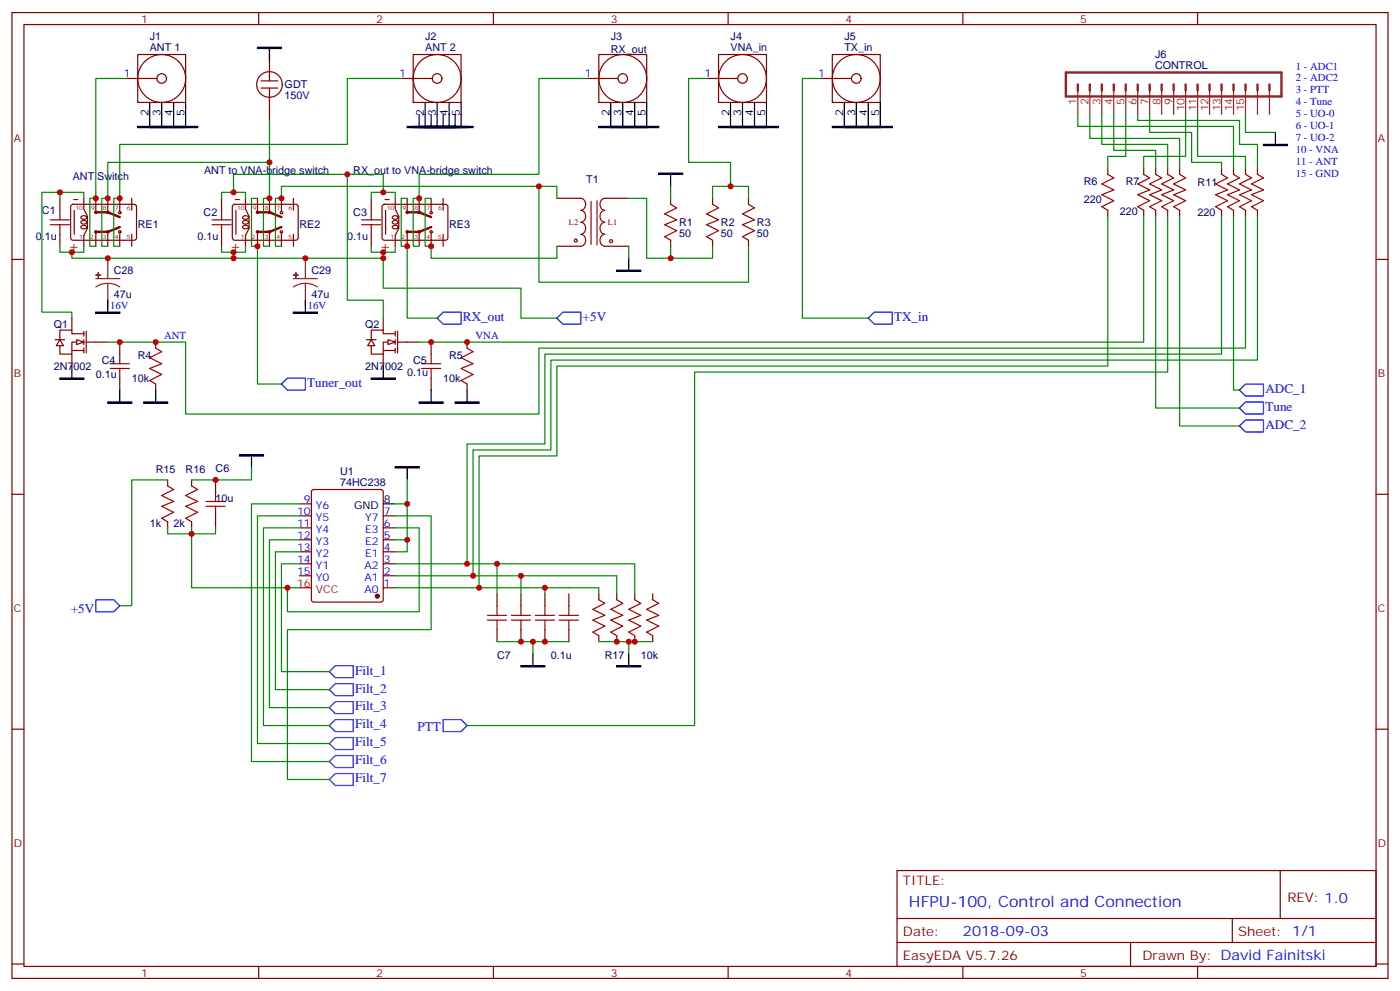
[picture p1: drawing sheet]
<svg xmlns="http://www.w3.org/2000/svg" width="412mm" height="292mm" viewBox="0 0 412 292" stroke-linecap="round" stroke-linejoin="round" font-family="sans-serif">
<g fill="none" stroke="#870000" stroke-width=".35">
<path d="M3.5 3.7h405.4v284.3h-405.4zM7.1 7.2h398.2v277.3h-398.2zM40.6 16.1h14.1v14.1h-14.1zM76.2 3.7v3.5M79.4 14.3v9.5M121.7 16.1h14.1v14.1h-14.1zM145.3 3.7v3.5M176.4 16.1h14.1v14.1h-14.1zM211.7 16.1h14.1v14.1h-14.1zM214.5 3.7v3.5M245.2 16.1h14.1v14.1h-14.1zM283.6 3.7v3.5"/>
<path d="M352.8 3.7v3.5M37 23.1h9.2M76.9 23.8h4.9M76.9 25.9h4.9M79.4 25.9v9.6M118.2 23.1h9.2M172.9 23.1h9.1M208.1 23.1h9.2M241.7 23.1h9.1M17.6 58.4v3.5M24.7 58.4v3.2l1.1 2.1v3.5l-1.1 2.1v3.2M28.2 58.4v3.9"/>
<path d="M31.7 58.4v4.2M35.3 58.4v3.9M38.8 58.4v3.5M65.3 58.4v3.5M72.3 58.4v3.2l1.1 2.1v3.5l-1.1 2.1v3.2M75.8 58.4v3.9M79.4 58.4v4.2M82.9 58.4v3.9M86.4 58.4v3.5M109.4 58.4v3.5M116.4 58.4v3.2l1.1 2.1v3.5l-1.1 2.1v3.2M119.9 58.4v3.9"/>
<path d="M123.5 58.4v4.2M127 58.4v3.9M130.5 58.4v3.5M164 58.4h7.1M178.2 58.4h7M197.6 58.4v1.7M209.9 58.4v1.7M220.5 58.4v1.7M3.5 76.4h3.6M17.6 69v3.5M21 60.4l.5-.3 18.3 .1 .4 .7v9.4l-.7 .4h-18.3l-.4-.7v-9.1zM21.9 61.9v7.1"/>
<path d="M23.9 65.2a.89 .89 0 0 1 .9-.3 .89 .89 0 0 1 .7 .7 .89 .89 0 0 1-.9 .4 .89 .89 0 0 1-.7-.8zM23.9 66.6a.89 .89 0 0 1 .9-.3 .89 .89 0 0 1 .7 .8 .89 .89 0 0 1-.9 .3 .89 .89 0 0 1-.7-.8zM23.9 63.8a.89 .89 0 0 1 .9-.3 .89 .89 0 0 1 .7 .7 .89 .89 0 0 1-.9 .4 .89 .89 0 0 1-.7-.8zM28.2 68.6v3.9M31.7 68.6v3.9M35.3 68.6v3.9M38.8 69v3.5M65.3 69v3.5M68.7 60.4l.4-.3 18.3 .1 .4 .7v9.4l-.7 .4h-18.2l-.5-.7v-9.1zM69.5 61.9v7.1M71.5 65.2a.89 .89 0 0 1 1-.3 .89 .89 0 0 1 .6 .7 .89 .89 0 0 1-.9 .4 .89 .89 0 0 1-.7-.8zM71.5 66.6a.89 .89 0 0 1 1-.3 .89 .89 0 0 1 .6 .8 .89 .89 0 0 1-.9 .3 .89 .89 0 0 1-.7-.8z"/>
<path d="M71.5 63.8a.89 .89 0 0 1 1-.3 .89 .89 0 0 1 .6 .7 .89 .89 0 0 1-.9 .4 .89 .89 0 0 1-.7-.8zM75.8 68.6v3.9M79.4 68.6v3.9M82.9 68.6v3.9M86.4 69v3.5M109.4 69v3.5M112.8 60.4l.4-.3 18.3 .1 .4 .7v9.4l-.7 .4h-18.2l-.5-.7v-9.1zM113.6 61.9v7.1M115.6 65.2a.89 .89 0 0 1 1-.3 .89 .89 0 0 1 .6 .7 .89 .89 0 0 1-.9 .4 .89 .89 0 0 1-.7-.8zM115.6 66.6a.89 .89 0 0 1 1-.3 .89 .89 0 0 1 .6 .8 .89 .89 0 0 1-.9 .3 .89 .89 0 0 1-.7-.8zM115.6 63.8a.89 .89 0 0 1 1-.3 .89 .89 0 0 1 .6 .7 .89 .89 0 0 1-.9 .4 .89 .89 0 0 1-.7-.8zM119.9 68.6v3.9"/>
<path d="M123.5 68.6v3.9M127 68.6v3.9M130.5 69v3.5M164 72.5h7.1M178.2 72.5h7M197.6 70.7v1.8M209.9 70.7v1.8M220.5 70.7v1.8M405.3 76.4h3.6M24.7 98.2h-3.5v-1h-3.6v2.8M24.7 97.5v1.5M25.4 97.5v6.4"/>
<path d="M16.2 100h2.8M21.2 103.2h3.5M24.7 100.7h-3.5v3.5h-3.6v-2.4M24.7 100v1.4M24.7 102.5v1.4M25.4 100.7h2.8M3.5 145.5h3.6M405.3 145.5h3.6M3.5 214.7h3.6M405.3 214.7h3.6M264.2 256.3h141.1v28.2h-141.1zM377.1 256.3v14.1"/>
<path d="M264.2 270.4h141.1M264.2 277.5h141.1M333 277.5v7M363 270.4v7.1M3.5 283.8h3.6M76.2 284.5v3.5M145.3 284.5v3.5M214.5 284.5v3.5M283.6 284.5v3.5M352.8 284.5v3.5M405.3 283.8h3.6"/>
<circle cx="47.6" cy="23.1" r="7.1"/>
<circle cx="47.6" cy="23.1" r="1.41"/>
<circle cx="79.4" cy="24.9" r="3.8"/>
<circle cx="128.8" cy="23.1" r="7.1"/>
<circle cx="128.8" cy="23.1" r="1.41"/>
<circle cx="183.4" cy="23.1" r="7.1"/>
<circle cx="183.4" cy="23.1" r="1.41"/>
<circle cx="218.7" cy="23.1" r="7.1"/>
<circle cx="218.7" cy="23.1" r="1.41"/>
<circle cx="252.2" cy="23.1" r="7.1"/>
<circle cx="252.2" cy="23.1" r="1.41"/>
<circle cx="28.2" cy="62.5" r=".35"/>
<circle cx="28.2" cy="68.3" r=".35"/>
<circle cx="31.7" cy="62.5" r=".35"/>
<circle cx="31.8" cy="68.3" r=".35"/>
<circle cx="35.3" cy="68.3" r=".35"/>
<circle cx="35.3" cy="62.6" r=".35"/>
<circle cx="75.8" cy="62.5" r=".35"/>
<circle cx="75.8" cy="68.3" r=".35"/>
<circle cx="79.4" cy="62.5" r=".35"/>
<circle cx="79.4" cy="68.3" r=".35"/>
<circle cx="82.9" cy="68.3" r=".35"/>
<circle cx="82.9" cy="62.6" r=".35"/>
<circle cx="119.9" cy="62.5" r=".35"/>
<circle cx="119.9" cy="68.3" r=".35"/>
<circle cx="123.5" cy="62.5" r=".35"/>
<circle cx="123.5" cy="68.3" r=".35"/>
<circle cx="127" cy="62.6" r=".35"/>
<circle cx="127" cy="68.3" r=".35"/>
</g>
<g fill="none" stroke="#000" stroke-width=".35">
<path d="M44.1 30.2v3.5M47.6 30.2v3.5M51.2 30.2v3.5M54.7 30.2v3.5M125.2 30.2v3.5M128.8 30.2v3.5M132.3 30.2v3.5M135.8 30.2v3.5M179.9 30.2v3.5M183.4 30.2v3.5M187 30.2v3.5M190.5 30.2v3.5"/>
<path d="M215.2 30.2v3.5M218.7 30.2v3.5M222.2 30.2v3.5M225.8 30.2v3.5M248.7 30.2v3.5M252.2 30.2v3.5M255.8 30.2v3.5M259.3 30.2v3.5"/>
</g>
<g fill="none" stroke="#8c2424" stroke-width=".71">
<path d="M314 21.3h63.5v7.1h-63.5zM317.5 24.9v1.7M321 24.9v1.7M324.6 24.9v1.7M328.1 24.9v1.7M331.6 24.9v1.7M335.1 24.9v1.7M338.7 24.9v1.7M342.2 24.9v1.7M345.7 24.9v1.7M349.2 24.9v1.7M352.8 24.9v1.7"/>
<path d="M356.3 24.9v1.7M359.8 24.9v1.7M363.4 24.9v1.7M366.9 24.9v1.7M370.4 24.9v1.7M373.9 24.9v1.7"/>
</g>
<g fill="none" stroke="#8c2424" stroke-width=".35">
<path d="M317.5 26.6v7.1M321 26.6v7.1M324.6 26.6v7.1M328.1 26.6v7.1M331.6 26.6v7.1M335.1 26.6v7.1M338.7 26.6v7.1M342.2 26.6v7.1M345.7 26.6v7.1M349.2 26.6v7.1M352.8 26.6v7.1M356.3 26.6v7.1"/>
<path d="M359.8 26.6v7.1M363.4 26.6v7.1M366.9 26.6v7.1M370.4 26.6v7.1M373.9 26.6v7.1"/>
</g>
<path d="M28.2 62.5h3.5l3.6 1.4M35.3 66.9l-3.6 1.4h-3.5M75.8 62.5h3.6l3.5 1.4M82.9 66.9l-3.5 1.4h-3.6M119.9 62.5h3.6l3.5 1.4M127 66.9l-3.5 1.4h-3.6" fill="none" stroke="#870000" stroke-width=".71"/>
<g fill="none" stroke="#a10000" stroke-width=".35">
<path d="M171.1 58.4a1.81 1.81 0 0 1 1.4 1.7 1.81 1.81 0 0 1-1.4 1.8 1.81 1.81 0 0 1 1.4 1.8 1.81 1.81 0 0 1-1.4 1.7 1.81 1.81 0 0 1 1.4 1.8 1.81 1.81 0 0 1-1.4 1.8 1.81 1.81 0 0 1 1.4 1.7 1.81 1.81 0 0 1-1.4 1.8M174.1 59.3v12.7M175.9 59.1v13M178.2 58.4a1.81 1.81 0 0 0-1.5 1.7 1.81 1.81 0 0 0 1.5 1.8 1.81 1.81 0 0 0-1.5 1.8 1.81 1.81 0 0 0 1.5 1.7 1.81 1.81 0 0 0-1.5 1.8 1.81 1.81 0 0 0 1.5 1.8 1.81 1.81 0 0 0-1.5 1.7 1.81 1.81 0 0 0 1.5 1.8M14.8 66.1h5.7M14.8 64.7h5.7M17.6 61.9v2.8M17.6 66.1v2.9M62.4 66.1h5.7M62.4 64.7h5.7M65.3 61.9v2.8M65.3 66.1v2.9"/>
<path d="M106.5 66.1h5.7M106.5 64.7h5.7M109.4 61.9v2.8M109.4 66.1v2.9M197.6 60.1l1.7 1.1-3.5 1.8 3.5 1.7-3.5 1.4 3.5 1.8-3.5 1.8 1.8 1M209.9 60.1l1.8 1.1-3.6 1.8 3.6 1.7-3.6 1.4 3.6 1.8-3.6 1.8 1.8 1M220.5 60.1l1.7 1.1-3.5 1.8 3.5 1.7-3.5 1.4 3.5 1.8-3.5 1.8 1.8 1"/>
<circle cx="169.6" cy="70.8" r=".44"/>
<circle cx="180" cy="71" r=".44"/>
</g>
<g fill="#fff" stroke="#870000" stroke-width=".35">
<path d="M22.6 100l2.1 .7-2.1 .7z"/>
<path d="M17.6 100l1.1 1.8h-2.1z"/>
</g>
<path d="M21.2 93.7v3.5M116.4 98.2h-3.5v-1h-3.5v2.8M116.4 97.5v1.5M117.1 97.5v6.4M21.2 104.2v3.6M28.2 100.7h3.5M107.9 100h2.9M112.9 103.2h3.5M116.4 100.7h-3.5v3.5h-3.5v-2.4M116.4 100v1.4M116.4 102.5v1.4M117.1 100.7h2.8" fill="none" stroke="#870000" stroke-width=".35"/>
<g fill="#fff" stroke="#870000" stroke-width=".35">
<path d="M114.3 100l2.1 .7-2.1 .7z"/>
<path d="M109.4 100l1 1.8h-2.1z"/>
</g>
<g fill="none" stroke="#870000" stroke-width=".35">
<path d="M326.3 49.6v1.7M336.9 49.6v1.7M340.4 49.6v1.7M344 49.6v1.7M347.5 49.6v1.7M359.8 49.6v1.7M363.4 49.6v1.7M366.9 49.6v1.7M370.4 49.6v1.7M326.3 61.9v1.8M336.9 61.9v1.8M340.4 61.9v1.8"/>
<path d="M344 61.9v1.8M347.5 61.9v1.8M359.8 61.9v1.8M363.4 61.9v1.8M366.9 61.9v1.8M370.4 61.9v1.8M112.9 93.7v3.5M35.3 100.7v3.5M35.3 111.3v3.5M45.9 100.7v1.8M45.9 113.1v1.7M112.9 104.2v3.6"/>
<path d="M119.9 100.7h3.6M127 100.7v3.5M127 111.3v3.5M137.6 100.7v1.8M137.6 113.1v1.7M49.4 141.3v1.8M49.4 153.6v1.8M56.4 141.3v1.8M56.4 153.6v1.8M63.5 141.3v3.5M63.5 151.9v3.5M88.2 158.9h3.5"/>
<path d="M88.2 155.4h3.5M88.2 151.9h3.5M88.2 148.3h3.5M92 144.3l.4-.2h19.8l.6 .4 .1 32.1-.5 .6-20 .1-.6-.5-.1-32zM112.9 158.9h3.5M112.9 155.4h3.5M112.9 151.9h3.5M88.2 169.5h3.5M88.2 166h3.5M88.2 162.5h3.5M112.9 173h3.5M112.9 169.5h3.5"/>
<path d="M112.9 166h3.5M112.9 162.5h3.5M146.4 174.8v3.5M153.5 174.8v3.5M160.5 174.8v3.5M167.6 174.8v3.5M176.4 174.8v1.8M181.7 174.8v1.8M187 174.8v1.8M192.3 174.8v1.8M146.4 185.4v3.5M153.5 185.4v3.5"/>
<path d="M160.5 185.4v3.5M167.6 185.4v3.5M176.4 187.1v1.8M181.7 187.1v1.8M187 187.1v1.8M192.3 187.1v1.8"/>
</g>
<g fill="none" stroke="#a10000" stroke-width=".35">
<path d="M326.3 51.3l1.8 1.1-3.5 1.8 3.5 1.7-3.5 1.4 3.5 1.8-3.5 1.8 1.7 1M336.9 51.3l1.8 1.1-3.6 1.8 3.6 1.7-3.6 1.4 3.6 1.8-3.6 1.8 1.8 1M340.4 51.3l1.8 1.1-3.5 1.8 3.5 1.7-3.5 1.4 3.5 1.8-3.5 1.8 1.7 1M344 51.3l1.7 1.1-3.5 1.8 3.5 1.7-3.5 1.4 3.5 1.8-3.5 1.8 1.8 1M347.5 51.3l1.7 1.1-3.5 1.8 3.5 1.7-3.5 1.4 3.5 1.8-3.5 1.8 1.8 1M359.8 51.3l1.8 1.1-3.5 1.8 3.5 1.7-3.5 1.4 3.5 1.8-3.5 1.8 1.7 1M363.4 51.3l1.7 1.1-3.5 1.8 3.5 1.7-3.5 1.4 3.5 1.8-3.5 1.8 1.8 1M366.9 51.3l1.8 1.1-3.6 1.8 3.6 1.7-3.6 1.4 3.6 1.8-3.6 1.8 1.8 1M370.4 51.3l1.8 1.1-3.5 1.8 3.5 1.7-3.5 1.4 3.5 1.8-3.5 1.8 1.7 1M32.5 108.5h5.6M32.5 107.1h5.6M35.3 104.2v2.9"/>
<path d="M35.3 108.5v2.8M45.9 102.5l1.7 1-3.5 1.8 3.5 1.8-3.5 1.4 3.5 1.7-3.5 1.8 1.8 1.1M124.2 108.5h5.6M124.2 107.1h5.6M127 104.2v2.9M127 108.5v2.8M137.6 102.5l1.7 1-3.5 1.8 3.5 1.8-3.5 1.4 3.5 1.7-3.5 1.8 1.8 1.1M49.4 143.1l1.8 1-3.6 1.8 3.6 1.7-3.6 1.4 3.6 1.8-3.6 1.8 1.8 1M56.4 143.1l1.8 1-3.5 1.8 3.5 1.7-3.5 1.4 3.5 1.8-3.5 1.8 1.7 1M60.7 149h5.6M60.7 147.6h5.6M63.5 144.8v2.8"/>
<path d="M63.5 149v2.9M146.4 178.3v2.9M153.5 178.3v2.9M160.5 178.3v2.9M167.6 178.3v2.9M176.4 176.6l1.8 1-3.6 1.8 3.6 1.8-3.6 1.4 3.6 1.7-3.6 1.8 1.8 1M181.7 176.6l1.7 1-3.5 1.8 3.5 1.8-3.5 1.4 3.5 1.7-3.5 1.8 1.8 1M187 176.6l1.7 1-3.5 1.8 3.5 1.8-3.5 1.4 3.5 1.7-3.5 1.8 1.8 1M192.3 176.6l1.7 1-3.5 1.8 3.5 1.8-3.5 1.4 3.5 1.7-3.5 1.8 1.8 1M143.6 182.6h5.6M143.6 181.2h5.6M146.4 182.6v2.8"/>
<path d="M150.6 182.6h5.7M150.6 181.2h5.7M153.5 182.6v2.8M157.7 182.6h5.6M157.7 181.2h5.6M160.5 182.6v2.8M164.7 182.6h5.7M164.7 181.2h5.7M167.6 182.6v2.8"/>
</g>
<circle cx="111.1" cy="175.5" r=".53" fill="#870000" stroke="#870000" stroke-width=".35"/>
<g fill="none" stroke="#000" stroke-width=".35">
<path d="M79.4 14.3v3.5M44.1 33.7v3.5M47.6 33.7v3.5M51.2 33.7v3.5M54.7 33.7v3.5M123.5 33.7v3.5M125.2 33.7v3.5M127 33.7v3.5M128.8 33.7v3.5M130.5 33.7v3.5M132.3 33.7v3.5M134.1 33.7v3.5"/>
<path d="M135.8 33.7v3.5M179.9 33.7v3.5M183.4 33.7v3.5M187 33.7v3.5M190.5 33.7v3.5M215.2 33.7v3.5M218.7 33.7v3.5M222.2 33.7v3.5M225.8 33.7v3.5M248.7 33.7v3.5M252.2 33.7v3.5M255.8 33.7v3.5"/>
<path d="M259.3 33.7v3.5M375.7 39v3.5M197.6 51.3v3.6M185.2 76v3.6M31.7 88.4v3.5M90 88.4v3.5M21.2 107.8v3.5M35.3 114.8v3.6M45.9 114.8v3.6M112.9 107.8v3.5M127 114.8v3.6M137.6 114.8v3.6"/>
<path d="M74.1 134.2v3.6M119.9 137.8v3.5M112.9 148.3h3.5M157 192.4v3.6M185.2 192.4v3.6"/>
</g>
<path d="M88.2 173h3.5" fill="none" stroke="#f00" stroke-width=".35"/>
<g fill="#8c2424" stroke="#8c2424" stroke-width=".35">
<path d="M28.2 81h1.4z"/>
<path d="M28.9 80.3l.1 1.4z"/>
<path d="M86.4 81h1.4z"/>
<path d="M87.1 80.3l.1 1.4z"/>
</g>
<path d="M31.7 76v6M90 76v6M28.2 82h7.1M31.7 83.4l1.9 .3 1.7 .8M31.7 83.4l-1.8 .3-1.7 .8M31.7 83.4v6.7M86.4 82h7.1M90 83.4l1.8 .3 1.7 .8M90 83.4l-1.9 .3-1.7 .8M90 83.4v6.7" fill="none" stroke="#8c2424" stroke-width=".35"/>
<g fill="#000" stroke="#000" stroke-width=".35">
<path d="M75.8 13.9h7.1v.4h-7.1zM40.6 37.2h7v.4h-7zM44.1 37.2h7.1v.4h-7.1zM47.6 37.2h7.1v.4h-7.1zM51.2 37.2h7v.4h-7zM119.9 37.2h7.1v.4h-7.1zM121.7 37.2h7.1v.4h-7.1zM123.5 37.2h7v.4h-7zM125.2 37.2h7.1v.4h-7.1zM127 37.2h7.1v.4h-7.1zM128.8 37.2h7v.4h-7zM130.5 37.2h7.1v.4h-7.1z"/>
<path d="M132.3 37.2h7v.4h-7zM176.4 37.2h7v.4h-7zM179.9 37.2h7.1v.4h-7.1zM183.4 37.2h7.1v.4h-7.1zM187 37.2h7v.4h-7zM211.7 37.2h7v.4h-7zM215.2 37.2h7v.4h-7zM218.7 37.2h7.1v.4h-7.1zM222.2 37.2h7.1v.4h-7.1zM245.2 37.2h7v.4h-7zM248.7 37.2h7.1v.4h-7.1zM252.2 37.2h7.1v.4h-7.1z"/>
<path d="M255.8 37.2h7v.4h-7zM194 51h7.1v.3h-7.1zM372.2 42.5h7v.4h-7zM181.7 79.6h7v.3h-7zM28.2 91.9h7.1v.4h-7.1zM86.4 91.9h7.1v.4h-7.1zM17.6 111.3h7.1v.4h-7.1zM31.7 118.4h7.1v.3h-7.1zM42.3 118.4h7.1v.3h-7.1zM109.4 111.3h7v.4h-7zM123.5 118.4h7v.3h-7zM134.1 118.4h7v.3h-7z"/>
<path d="M70.6 133.9h7v.3h-7zM116.4 137.4h7.1v.4h-7.1zM153.5 196h7v.3h-7zM181.7 196h7v.3h-7z"/>
</g>
<g fill="none" stroke="#00f" stroke-width=".35">
<path d="M128.8 93.7l1.7-1.8h5.3v3.5h-5.3zM164 93.7l1.8-1.8h5.3v3.5h-5.3zM255.8 93.7l1.7-1.8h5.3v3.5h-5.3zM82.9 113.1l1.8-1.8h5.3v3.5h-5.3zM365.1 114.8l1.8-1.7h5.3v3.5h-5.3zM365.1 120.1l1.8-1.7h5.3v3.5h-5.3zM365.1 125.4l1.8-1.8h5.3v3.6h-5.3zM28.2 176.6h5.3l1.8 1.7-1.8 1.8h-5.3zM97 197.7l1.8-1.7h5.3v3.5h-5.3zM97 208.3l1.8-1.7h5.3v3.5h-5.3zM97 213.6l1.8-1.8h5.3v3.6h-5.3zM98.8 201.3h5.3v3.5h-5.3l-1.8-1.8z"/>
<path d="M98.8 217.1h5.3v3.6h-5.3l-1.8-1.8zM130.5 211.8h5.3l1.8 1.8-1.8 1.8h-5.3zM97 224.2l1.8-1.8h5.3v3.6h-5.3zM97 229.5l1.8-1.8h5.3v3.5h-5.3z"/>
</g>
<g fill="none" stroke="#008700" stroke-width=".35">
<path d="M37 23.1h-8.8v35.3h-1.7v14.1h1.7M79.4 35.5v22.9h-1.8v14.1h1.8M118.2 23.1h-15.9v19.4h-67v15.9h-1.8v14.1h1.8M172.9 23.1h-14.2v28.2h-35.2v7.1h-1.8v14.1h1.8M208.1 23.1h-5.3v24.7h12.4v7.1M241.7 23.1h-5.3v70.6h19.4M317.5 33.7v3.5h45.9v12.4M321 33.7v7h26.5v8.9M324.6 33.7v8.8h19.4v7.1M328.1 33.7v10.6h12.3v5.3M331.6 33.7v12.3h-5.3v3.6M335.1 33.7v1.8h30v7h5.3v7.1"/>
<path d="M338.7 33.7v5.3h12.3v8.8h8.8v1.8M349.2 33.7v12.3h-12.3v3.6M352.8 33.7v12.3h14.1v3.6M366.9 33.7v5.3h8.8M17.6 58.4v-1.8h7.1v1.8M17.6 56.6h-5.3v35.3h8.9v1.8M65.3 58.4v-1.8h7v1.8M68.8 56.6v-5.3h44.1v5.3M75.8 58.4h-1.7v14.1h1.7v40.6h7.1M79.4 47.8h-47.7v10.6h-1.7v14.1h1.7M102.3 51.3v37.1h10.6v5.3M109.4 58.4v-1.8h7v1.8"/>
<path d="M119.9 58.4h-1.7v14.1h1.7v21.2h8.9M127 58.4h-1.8v14.1h1.8v3.5h37v-3.5M158.7 54.9v28.2h61.8v-10.6M164 58.4v-3.5h-81.1v3.5h-1.8v14.1h1.8M185.2 58.4h5.3v17.6h7.1M197.6 54.9v3.5M209.9 58.4v-3.5h10.6v3.5M17.6 72.5v1.8h7.1v-1.8M21.2 74.3v1.7h47.6v-1.7M65.3 72.5v1.8h7v-1.8M109.4 72.5v1.8h7v-1.8M112.9 74.3v1.7h-44.1"/>
<path d="M112.9 76v8.8h40.6v8.9h10.5M185.2 72.5v3.5M197.6 72.5v3.5h12.3v-3.5M326.3 63.7v44.1h-162.3v26.4h-22.9v38.8h-24.7M336.9 63.7v37h-213.4M340.4 63.7v56.4h24.7M344 63.7v45.8h-139.4v104.1h-67M347.5 63.7v61.7h17.6M359.8 63.7v40.5h-199.3v26.5h-22.9v35.3h-21.2M363.4 63.7v51.1h1.7M366.9 63.7v38.8h-208.2v19.4h-104v-21.2h-23M370.4 63.7v42.3h-208.1v26.5h-23v37h-22.9"/>
<path d="M74.1 137.8v3.5h-17.7M49.4 141.3h-10.6v37h-3.5M49.4 155.4v1.8h7v-1.8M63.5 155.4v1.8h-7.1v15.8h31.8M88.2 158.9h-8.8v49.4h17.6M88.2 155.4h-10.6v58.2h19.4M88.2 151.9h-12.4v67h21.2M88.2 148.3h-14.1v75.9h22.9M116.4 158.9h3.5v3.6h-3.5M116.4 148.3h3.5v10.6M116.4 155.4h7.1v24.7h-38.8v-7.1M116.4 151.9h10.6v33.5h-42.3v44.1h12.3"/>
<path d="M119.9 141.3v7M88.2 166h-5.3v31.7h14.1M88.2 162.5h-7.1v40.5h15.9M137.6 166h8.8M139.3 169.5h14.2M141.1 173h35.3v1.8M146.4 174.8v-8.8h40.6v8.8M153.5 174.8v-5.3h28.2v5.3M160.5 173v1.8M146.4 188.9h21.2M157 188.9v3.5M176.4 188.9h15.9"/>
<path d="M185.2 188.9v3.5"/>
</g>
<g fill="#c00">
<circle cx="141.1" cy="173" r=".88"/>
<circle cx="139.3" cy="169.5" r=".88"/>
<circle cx="157" cy="188.9" r=".88"/>
<circle cx="181.7" cy="188.9" r=".88"/>
<circle cx="187" cy="188.9" r=".88"/>
<circle cx="56.4" cy="157.2" r=".88"/>
<circle cx="119.9" cy="158.9" r=".88"/>
<circle cx="112.9" cy="76" r=".88"/>
<circle cx="45.9" cy="100.7" r=".88"/>
<circle cx="35.3" cy="100.7" r=".88"/>
<circle cx="68.8" cy="56.6" r=".88"/>
<circle cx="112.9" cy="56.6" r=".88"/>
<circle cx="112.9" cy="74.3" r=".88"/>
<circle cx="68.8" cy="76" r=".88"/>
<circle cx="31.8" cy="58.4" r=".88"/>
<circle cx="79.4" cy="58.4" r=".88"/>
<circle cx="197.6" cy="76" r=".88"/>
<circle cx="215.2" cy="54.9" r=".88"/>
<circle cx="127" cy="72.5" r=".88"/>
<circle cx="82.9" cy="58.4" r=".88"/>
<circle cx="28.2" cy="58.4" r=".88"/>
<circle cx="35.3" cy="58.4" r=".88"/>
<circle cx="75.8" cy="72.5" r=".88"/>
<circle cx="119.9" cy="72.5" r=".88"/>
<circle cx="123.5" cy="58.4" r=".88"/>
<circle cx="158.8" cy="54.9" r=".88"/>
<circle cx="21.2" cy="74.3" r=".88"/>
<circle cx="68.8" cy="74.3" r=".88"/>
<circle cx="17.6" cy="56.6" r=".88"/>
<circle cx="102.3" cy="51.3" r=".88"/>
<circle cx="127" cy="100.7" r=".88"/>
<circle cx="137.6" cy="100.7" r=".88"/>
<circle cx="119.9" cy="148.3" r=".88"/>
<circle cx="63.5" cy="141.3" r=".88"/>
<circle cx="84.7" cy="173" r=".88"/>
<circle cx="160.5" cy="188.9" r=".88"/>
<circle cx="153.5" cy="188.9" r=".88"/>
<circle cx="185.2" cy="188.9" r=".88"/>
<circle cx="137.6" cy="166" r=".88"/>
<circle cx="79.4" cy="47.8" r=".88"/>
<circle cx="31.8" cy="76" r=".88"/>
<circle cx="90" cy="76" r=".88"/>
<circle cx="153.5" cy="169.5" r=".88"/>
<circle cx="146.4" cy="166" r=".88"/>
<circle cx="160.5" cy="173" r=".88"/>
</g>
<g font-size="5.3" fill="#800">
<text x="21.2" y="60.1">-</text>
<text x="68.8" y="60.1">-</text>
<text x="112.9" y="60.1">-</text>
</g>
<text font-size="4.6" fill="#00f" x="267.8" y="266.9">HFPU-100, Control and Connection</text>
<g font-size="4.2" fill="#800">
<text x="20.1" y="73.8">+</text>
<text x="67.7" y="73.8">+</text>
<text x="111.8" y="73.8">+</text>
</g>
<text font-size="4.2" fill="#00f" x="283.6" y="275.7">2018-09-03</text>
<g font-size="3.9" fill="#00f">
<text x="136.4" y="94.4">RX_out</text>
<text x="171.6" y="94.4">+5V</text>
<text x="263.4" y="94.4">TX_in</text>
<text x="90.5" y="113.8">Tuner_out</text>
<text x="372.7" y="115.7">ADC_1</text>
<text x="372.7" y="121">Tune</text>
<text x="372.7" y="126.3">ADC_2</text>
<text x="20.9" y="180.3">+5V</text>
<text x="104.6" y="198.6">Filt_1</text>
<text x="104.6" y="203.9">Filt_2</text>
<text x="104.6" y="209.2">Filt_3</text>
<text x="104.6" y="214.5">Filt_4</text>
<text x="123" y="215.3">PTT</text>
<text x="104.6" y="219.7">Filt_5</text>
<text x="104.6" y="225">Filt_6</text>
<text x="104.6" y="230.3">Filt_7</text>
</g>
<g font-size="3.9" fill="#800">
<text x="266" y="260.5">TITLE:</text>
<text x="379.2" y="265.5">REV: 1.0</text>
<text x="266" y="275.7">Date:</text>
<text x="364.8" y="275.7">Sheet: 1/1</text>
<text x="266" y="282.8">EasyEDA V5.7.26</text>
<text x="336.5" y="282.8">Draw</text>
<text x="346.7" y="282.8">n By: David Fainitski</text>
</g>
<g font-size="3.2" fill="#800">
<text x="41.6" y="6.7">1</text>
<text x="110.8" y="6.7">2</text>
<text x="179.9" y="6.7">3</text>
<text x="249.1" y="6.7">4</text>
<text x="318.2" y="6.7">5</text>
<text x="4.1" y="41.8">A</text>
<text x="405.9" y="41.8">A</text>
<text x="4.1" y="110.9">B</text>
<text x="405.9" y="110.9">B</text>
<text x="4.1" y="180.1">C</text>
<text x="405.9" y="180.1">C</text>
<text x="4.1" y="249.2">D</text>
<text x="405.9" y="249.2">D</text>
<text x="41.6" y="287.5">1</text>
<text x="110.8" y="287.5">2</text>
<text x="179.9" y="287.5">3</text>
<text x="249.1" y="287.5">4</text>
<text x="318.2" y="287.5">5</text>
</g>
<g font-size="3.2" fill="#000080">
<text x="44.1" y="11.8">J1</text>
<text x="125.3" y="11.8">J2</text>
<text x="179.9" y="11.8">J3</text>
<text x="215.2" y="11.8">J4</text>
<text x="248.7" y="11.8">J5</text>
<text x="44.1" y="15">ANT 1</text>
<text x="125.3" y="15">ANT 2</text>
<text x="179.9" y="15.6">RX_out</text>
<text x="215.2" y="15">VNA_in</text>
<text x="248.7" y="15">TX_in</text>
<text x="340.2" y="17.1">J6</text>
<text x="340.2" y="20.3">CONTROL</text>
<text x="83.9" y="29.2">150V</text>
<text x="83.9" y="26">GDT</text>
<text x="21.4" y="52.9">ANT Switch</text>
<text x="60.1" y="51.2">ANT to VNA-bridge switch</text>
<text x="104.1" y="51.2">RX_out to VNA-bridge switch</text>
<text x="172.7" y="53.7">T1</text>
<text x="319.3" y="59.6">220</text>
<text x="319.3" y="54.3">R6</text>
<text x="331.6" y="54.3">R7</text>
<text x="352.8" y="54.7">R11</text>
<text x="12.3" y="63.1">C1</text>
<text x="60" y="63.5">C2</text>
<text x="104.1" y="63.5">C3</text>
<text x="329.8" y="63.2">220</text>
<text x="352.8" y="63.5">220</text>
<text x="10.6" y="70.5">0.1u</text>
<text x="40.6" y="67">RE1</text>
<text x="58.2" y="70.5">0.1u</text>
<text x="88.2" y="67">RE2</text>
<text x="102.3" y="70.5">0.1u</text>
<text x="132.3" y="67">RE3</text>
<text x="200" y="69.7">50</text>
<text x="200" y="66.6">R1</text>
<text x="212.4" y="69.7">50</text>
<text x="212.4" y="66.6">R2</text>
<text x="223" y="69.7">50</text>
<text x="223" y="66.6">R3</text>
<text x="33.5" y="80.8">C28</text>
<text x="91.7" y="80.8">C29</text>
<text x="33.5" y="87.8">47u</text>
<text x="91.7" y="87.8">47u</text>
<text x="15.9" y="96.7">Q1</text>
<text x="107.6" y="96.6">Q2</text>
<text x="30" y="107.3">C4</text>
<text x="40.6" y="105.8">R4</text>
<text x="121.7" y="107.2">C5</text>
<text x="132.3" y="105.8">R5</text>
<text x="15.9" y="109">2N7002</text>
<text x="28.2" y="111.1">0.1u</text>
<text x="38.8" y="112.5">10k</text>
<text x="107.6" y="109">2N7002</text>
<text x="119.9" y="110.8">0.1u</text>
<text x="130.5" y="112.5">10k</text>
<text x="45.9" y="139.4">R15</text>
<text x="54.7" y="139.4">R16</text>
<text x="63.5" y="139">C6</text>
<text x="100.2" y="143.1">74HC238</text>
<text x="100.2" y="139.8">U1</text>
<text x="63.5" y="147.8">10u</text>
<text x="44.1" y="155.2">1k</text>
<text x="51.2" y="155.2">2k</text>
<text x="146.4" y="194">C7</text>
<text x="162.3" y="194">0.1u</text>
<text x="178.2" y="194">R17</text>
<text x="188.7" y="194">10k</text>
</g>
<g font-size="3.2" fill="#00f">
<text x="36.4" y="22.8">1</text>
<text x="117.6" y="22.8">1</text>
<text x="172.3" y="22.8">1</text>
<text x="207.5" y="22.8">1</text>
<text x="241" y="22.8">1</text>
<text x="381.7" y="20.5">1 - ADC1</text>
<text x="381.7" y="24">2 - ADC2</text>
<text x="381.7" y="27.5">3 - PTT</text>
<text x="381.7" y="31">4 - Tune</text>
<text x="381.7" y="34.6">5 - UO-0</text>
<text x="381.7" y="38.1">6 - UO-1</text>
<text x="381.7" y="41.6">7 - UO-2</text>
<text x="381.7" y="45.2">10 - VNA</text>
<text x="381.7" y="48.7">11 - ANT</text>
<text x="381.7" y="52.2">15 - GND</text>
<text x="32.5" y="91">16V</text>
<text x="90.7" y="91">16V</text>
<text x="48.3" y="99.8">ANT</text>
<text x="140.1" y="99.8">VNA</text>
<text x="89.5" y="148">9</text>
<text x="93" y="149.8">Y6</text>
<text x="87.5" y="151.5">10</text>
<text x="87.5" y="155">11</text>
<text x="93" y="153.3">Y5</text>
<text x="107.6" y="153.3">Y7</text>
<text x="113.1" y="155">6</text>
<text x="113.1" y="151.5">7</text>
<text x="87.5" y="158.6">12</text>
<text x="93" y="156.8">Y4</text>
<text x="93" y="160.3">Y3</text>
<text x="107.6" y="160.3">E2</text>
<text x="107.6" y="156.8">E3</text>
<text x="113.1" y="158.6">5</text>
<text x="87.5" y="162.1">13</text>
<text x="87.5" y="165.6">14</text>
<text x="93" y="163.9">Y2</text>
<text x="93" y="167.4">Y1</text>
<text x="107.4" y="167.4">A2</text>
<text x="107.6" y="163.9">E1</text>
<text x="113.1" y="165.6">3</text>
<text x="113.1" y="162.1">4</text>
<text x="87.5" y="169.2">15</text>
<text x="93" y="170.9">Y0</text>
<text x="107.4" y="170.9">A1</text>
<text x="113.1" y="172.7">1</text>
<text x="113.1" y="169.2">2</text>
<text x="107.4" y="174.4">A0</text>
</g>
<g font-size="3.2">
<text x="43.7" y="34.3" transform="rotate(-90 43.7 34.3)">2</text>
<text x="47.3" y="34.3" transform="rotate(-90 47.3 34.3)">3</text>
<text x="50.8" y="34.3" transform="rotate(-90 50.8 34.3)">4</text>
<text x="54.3" y="34.3" transform="rotate(-90 54.3 34.3)">5</text>
<text x="124.9" y="34.3" transform="rotate(-90 124.9 34.3)">2</text>
<text x="128.4" y="34.3" transform="rotate(-90 128.4 34.3)">3</text>
<text x="131.9" y="34.3" transform="rotate(-90 131.9 34.3)">4</text>
<text x="135.5" y="34.3" transform="rotate(-90 135.5 34.3)">5</text>
<text x="179.6" y="34.3" transform="rotate(-90 179.6 34.3)">2</text>
<text x="183.1" y="34.3" transform="rotate(-90 183.1 34.3)">3</text>
<text x="186.6" y="34.3" transform="rotate(-90 186.6 34.3)">4</text>
<text x="190.1" y="34.3" transform="rotate(-90 190.1 34.3)">5</text>
<text x="214.8" y="34.3" transform="rotate(-90 214.8 34.3)">2</text>
<text x="218.4" y="34.3" transform="rotate(-90 218.4 34.3)">3</text>
<text x="221.9" y="34.3" transform="rotate(-90 221.9 34.3)">4</text>
<text x="225.4" y="34.3" transform="rotate(-90 225.4 34.3)">5</text>
<text x="248.4" y="34.3" transform="rotate(-90 248.4 34.3)">2</text>
<text x="251.9" y="34.3" transform="rotate(-90 251.9 34.3)">3</text>
<text x="255.4" y="34.3" transform="rotate(-90 255.4 34.3)">4</text>
<text x="258.9" y="34.3" transform="rotate(-90 258.9 34.3)">5</text>
<text x="104.3" y="149.8">GND</text>
<text x="113.1" y="148">8</text>
</g>
<g font-size="3.2" fill="#8d2323">
<text x="317.1" y="30.8" transform="rotate(-90 317.1 30.8)">1</text>
<text x="320.7" y="30.8" transform="rotate(-90 320.7 30.8)">2</text>
<text x="324.2" y="30.8" transform="rotate(-90 324.2 30.8)">3</text>
<text x="327.7" y="30.8" transform="rotate(-90 327.7 30.8)">4</text>
<text x="331.3" y="30.8" transform="rotate(-90 331.3 30.8)">5</text>
<text x="334.8" y="30.8" transform="rotate(-90 334.8 30.8)">6</text>
<text x="338.3" y="30.8" transform="rotate(-90 338.3 30.8)">7</text>
<text x="341.8" y="30.8" transform="rotate(-90 341.8 30.8)">8</text>
<text x="345.4" y="30.8" transform="rotate(-90 345.4 30.8)">9</text>
<text x="348.9" y="32.8" transform="rotate(-90 348.9 32.8)">10</text>
<text x="352.4" y="32.8" transform="rotate(-90 352.4 32.8)">11</text>
<text x="356" y="32.8" transform="rotate(-90 356 32.8)">12</text>
<text x="359.5" y="32.8" transform="rotate(-90 359.5 32.8)">13</text>
<text x="363" y="32.8" transform="rotate(-90 363 32.8)">14</text>
<text x="366.5" y="32.8" transform="rotate(-90 366.5 32.8)">15</text>
</g>
<g font-size="3.2" fill="#f00">
<text x="87.5" y="172.7">16</text>
<text x="93" y="174.4">VCC</text>
</g>
<g font-size="2.5" fill="#a00000">
<text x="167.6" y="66.2">L2</text>
<text x="179.1" y="66.2">L1</text>
</g>
<g font-size="1.8" fill="#800">
<text x="22.2" y="61.9">10</text>
<text x="26.8" y="61.9">9</text>
<text x="30.3" y="61.9">8</text>
<text x="33.9" y="61.9">7</text>
<text x="37.4" y="61.9">6</text>
<text x="69.8" y="61.9">10</text>
<text x="74.4" y="61.9">9</text>
<text x="78" y="61.9">8</text>
<text x="81.5" y="61.9">7</text>
<text x="85" y="61.9">6</text>
<text x="113.9" y="61.9">10</text>
<text x="118.5" y="61.9">9</text>
<text x="122.1" y="61.9">8</text>
<text x="125.6" y="61.9">7</text>
<text x="129.1" y="61.9">6</text>
<text x="23.3" y="70.4">1</text>
<text x="26.5" y="70.4">2</text>
<text x="30.3" y="70.3">3</text>
<text x="33.9" y="70.3">4</text>
<text x="37.4" y="70.3">5</text>
<text x="70.9" y="70.4">1</text>
<text x="74.1" y="70.4">2</text>
<text x="78" y="70.3">3</text>
<text x="81.5" y="70.3">4</text>
<text x="85" y="70.3">5</text>
<text x="115" y="70.4">1</text>
<text x="118.2" y="70.4">2</text>
<text x="122.1" y="70.3">3</text>
<text x="125.6" y="70.3">4</text>
<text x="129.1" y="70.3">5</text>
</g>
</svg>
